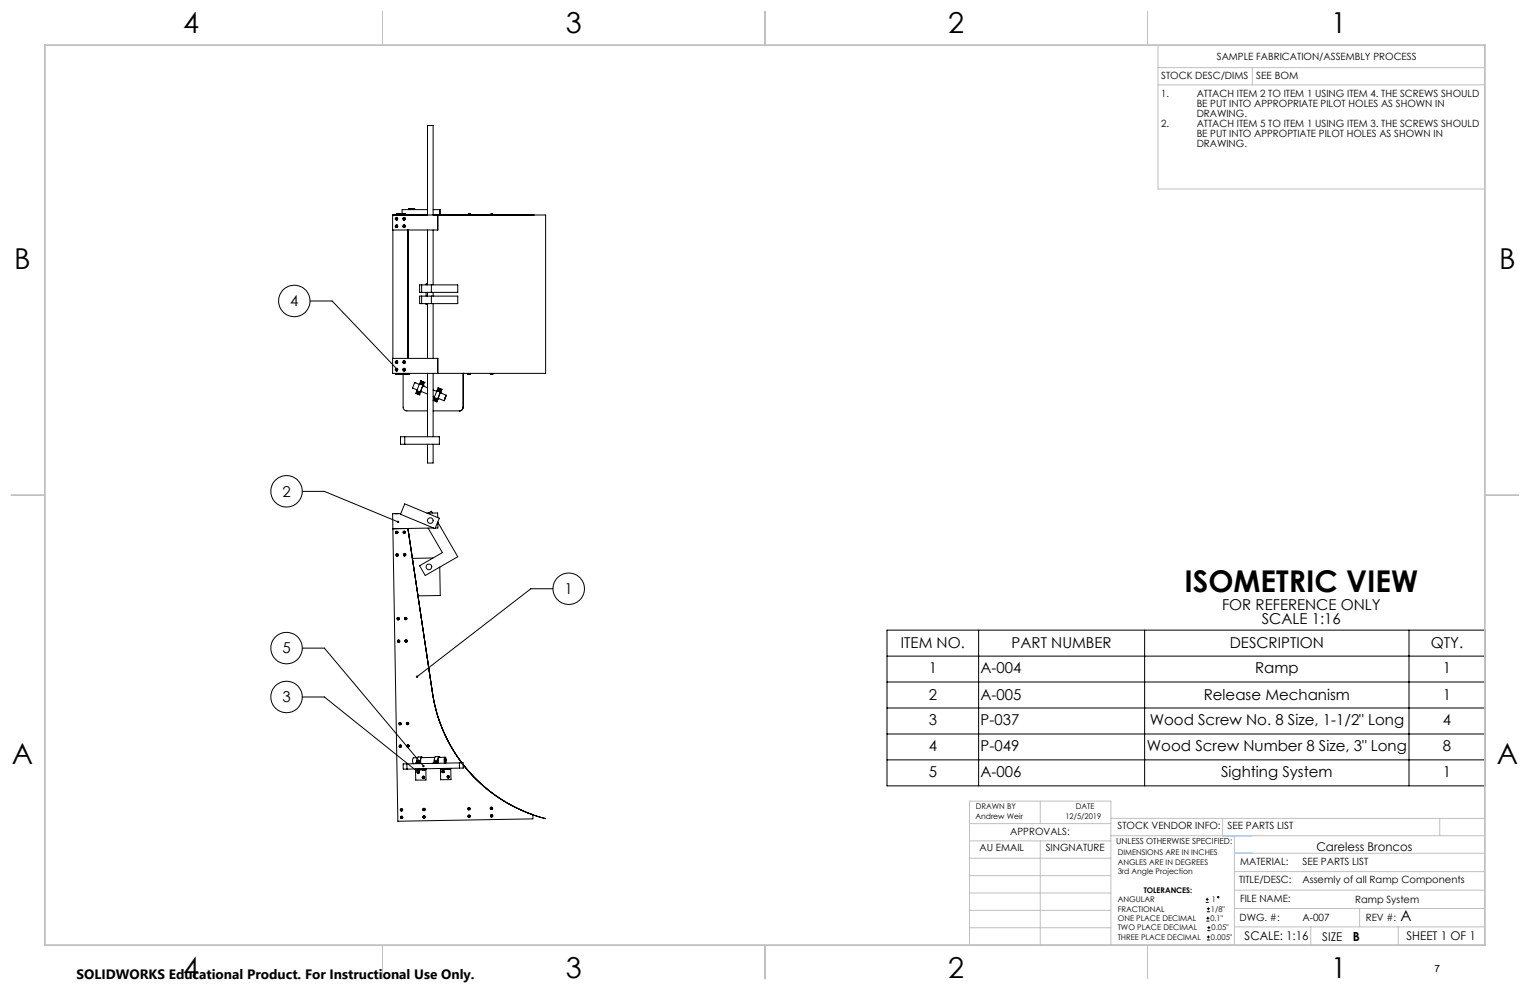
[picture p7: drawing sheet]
<svg xmlns="http://www.w3.org/2000/svg" width="432mm" height="279mm" viewBox="0 0 432 279" stroke-linecap="round" stroke-linejoin="round" font-family="sans-serif">
<g fill="none" stroke="#000" stroke-width=".28">
<path d="M115.3 59.1v.1M115.3 59.1h.7M115.3 59.1h.1M115.3 59h.1M115.4 59.1h.6M115.4 59h.6M115.5 58.9h.1M115.5 58.9l-.2 .1M115.6 58.9h.1M115.7 58.9l.3 .1M115.7 58.9h.1M116 59v.1"/>
<path d="M116 59.1l-.1 .1M116 59.1h.1M116.2 59.1l.1 .1M116.2 59.1h.7M116.2 59.1h.1M116.3 59l-.1 .1M116.3 59h.6M116.5 58.9l-.2 .1M116.5 58.9h.1M116.6 58.9h.1M116.6 58.9h-.1M116.7 58.9l.2 .1"/>
<path d="M116.7 58.9h.1M116.9 59v.1M116.9 59h.1M116.9 59.1h.1M116.9 59.1v.1M120.6 59.2h-7.1l-.2 1.4M122.2 59.2h2v1.5M124.1 59.2v1.5M110.9 60.7h.1M110.9 64.9v36.2M111.7 60.5v.1M111.7 60.6v.1"/>
<path d="M111.7 60.6h.6M111.7 60.5h.6M111.7 60.6h.1M111.7 63.8h.1M111.7 63.8l.1 .1M111.8 64h.1M111.9 60.5h.1M111.8 61.7v.1M111.8 60.5h.1M111.8 63.9v.1M111.8 60.5h-.1M111.8 61.7h.1"/>
<path d="M111.8 63.9h.1M111.8 61.7l-.1 .1h.4l-.2-.1M111.8 63.8h.1M111.9 62.1h.1M111.9 61.4h.1M111.9 64.2h.1M111.9 63.5h.1M111.9 61.4a.36 .36 0 0 1 .3 .4 .36 .36 0 0 1-.3 .3M111.9 61.7h.1M111.9 61.8h.1M111.9 63.5a.35 .35 0 0 1 .3 .4 .35 .35 0 0 1-.3 .3M111.9 63.8h.1"/>
<path d="M111.9 61.6h.1M111.9 61.6v.3zM111.9 63.8l-.1 .1M111.9 61.7h-.1M111.9 64h-.1M111.9 63.7l-.1 .2M111.9 63.7v.2M111.9 63.9v.1M111.9 63.7l-.1 .1 .1 .1M111.9 63.9h.1M112 60.5h.1M112 63.9h-.1"/>
<path d="M112 61.7l-.2 .1M112.1 60.5h.1M112.1 60.5h.2M112.2 60.5h.2M112.2 60.5h.1M112.3 60.5v.1M112.3 60.6v.1M112.3 60.6h.1M112.3 60.5h.1M112.4 60.5h.1M112.4 60.6v.1M112.4 60.5v.1"/>
<path d="M112.4 60.6h.3M112.4 60.5h.3M112.4 60.6h.1M112.5 60.5h.1M112.5 60.5h.2M112.6 60.5h.1M112.7 60.5h.1M112.7 60.5v.1M112.7 60.7h.1M112.7 60.6h.1M112.8 60.7h.1M112.8 60.5h.1"/>
<path d="M112.8 60.5v.1M112.8 60.6h.4M112.8 60.5h.4M112.8 60.6h.1M112.9 60.5h.1M113 60.5h.1M113.1 60.5h.1M113.2 60.5h.1M113.2 60.5v.1M113.2 60.6v.1M113.2 60.6h.1M113.3 60.5h.1"/>
<path d="M113.3 60.5v.1M113.3 60.7h.1M113.3 60.5h.2M113.3 60.6h.2M113.3 60.6h.1M113.4 60.5h.1M113.8 60.6v.1M113.8 60.5v.1M113.8 60.6h.6M113.8 60.5h.6M113.8 60.6h.1M114 60.5h.1"/>
<path d="M113.9 61.7v.1M113.9 63.8v.1M113.9 60.5h.1M113.9 60.5h-.1M113.9 61.7h.1M113.9 63.8h.1M113.9 61.6l.1 .3zM113.9 63.7l.1 .4zM113.9 61.7l-.1 .1h.4l-.1-.1M113.9 63.8l-.1 .1h.4l-.1-.1M114 62.1h.1M114 61.4h.1"/>
<path d="M114 64.2h.1M114 63.5h.1M114 61.4h.1a.36 .36 0 0 1 .2 .4 .36 .36 0 0 1-.3 .3M114 61.7h.1M114 61.8h.1M114 63.5h.1a.36 .36 0 0 1 .2 .4 .36 .36 0 0 1-.3 .3M114 63.8h.1M114 63.9h.1M114 61.6h.1M114 63.7h.1M114 61.7h-.1M114 63.8h-.1"/>
<path d="M114.1 61.7h.1M114.1 61.8h.1M114.1 63.8h.1M114.1 63.9h.1M114.1 60.5h.1M114.1 61.7v.1M114.1 63.8v.1M114.2 60.5h.1M114.2 60.5h.2M114.3 60.5h.1M114.3 60.5h.2M114.4 60.6v.1"/>
<path d="M114.4 60.5v.1M114.4 60.6h.1M114.4 60.5h.1M114.5 60.5v.1M114.5 60.6v.1M114.5 60.6h.1M115.1 60.7h.1M115.1 64.9v36.2M120.6 60.7v-25.3h1.6v25.3M120.6 64.9v15.5M122.2 64.9v15.5M123.5 60.7v4.2"/>
<path d="M124.2 60.7h26.2M124.2 60.7h-13.4v4.2h12.8v-4.2h30.4v44.7h-23.3M132 60.6h.1M132 60.6h.7M132 60.5v.1M132 60.5h.6M132.2 60.5h.1M132.3 60.5h.1M132.3 60.5h-.3M132.4 60.5h.1M132.4 60.5h.2M132.5 60.5h.2"/>
<path d="M132.5 60.5h.1M132.6 60.5l.1 .1M132.6 60.5h.1M132.7 60.6l-.1 .1M132.7 60.7h.1M132.7 60.5v.1M132.7 60.6h.1M138.4 60.6h.1M138.4 60.5v.1M138.4 60.6h.6M138.4 60.5h.6M138.6 60.5h.1"/>
<path d="M138.6 60.5h-.2M138.7 60.5h.1M138.8 60.5h.1M138.8 60.5h.2M138.9 60.5h.1M139 60.5v.1M139 60.7h.1M139 60.5h.1M139 60.5l.1 .1M139 60.6h.1M139.1 60.6l-.1 .1M139.1 60.6h.1"/>
<path d="M150.4 60.7h.1M87.5 84.9h6.2l18.3 19.3M118.4 80.4h10.8v2.1h-10.8zM118.4 83.6h10.8v2.1h-10.8zM119 80.4v2.1M119 83.6v2.1M120.3 85.7v.2h.3M120.3 82.5v1.1M120.6 80.1h-.3v.3M120.6 82.5v1.1M120.6 85.7v15.4M121.7 80.4v2.1"/>
<path d="M121.7 83.6v2.1M122.2 82.5v1.1M122.2 85.7v15.4M110.8 101.1h12.8v4.3h-12.8zM111.7 105.5v.1M111.7 105.6h.2M111.7 105.4h.6M111.7 105.5h.6M111.7 105.6h.6M111.7 105.4v.1M111.7 105.4h.1M111.7 104.4h.1"/>
<path d="M111.8 102.2h.1M111.8 104.3v.1M111.8 105.6h.1M111.8 104.4h.1M111.8 104.5h.1M111.9 105.6h.1M111.8 102.3h.1M111.9 102.6h.1M111.9 101.8h.1M111.9 104.7h.1M111.9 104h.1M111.9 101.8a.35 .35 0 0 1 .3 .4 .35 .35 0 0 1-.3 .4"/>
<path d="M111.9 102.2h.1M111.9 102.3h.1M111.9 104a.34 .34 0 0 1 .3 .4 .34 .34 0 0 1-.3 .3M111.9 104.3h.1M111.9 102v.4zM111.9 104.1v.4zM111.9 102.1h.1M111.9 104.2h.1M111.9 104.2l.1 .1M111.9 104.4h.1M111.9 102.2h.2h-.4l.2 .1M111.9 104.3l-.2 .1"/>
<path d="M111.9 104.3h.2M112 105.6h.1M112 104.4h-.1M112 102.2l-.1 .1M112 104.3v.1M112.1 105.6h.1M112.1 105.6h-.1M112.1 104.3v.1M112.2 105.6h.1M112.3 105.6h.1M112.3 105.5v.1M112.3 105.4h.1"/>
<path d="M112.3 105.6h-.3M112.3 105.5h.1M112.3 105.4v.1M112.4 105.4h.1M112.4 105.6h.1M112.4 105.5v.1M112.4 105.6h-.2M112.4 105.4h.3M112.4 105.5h.3M112.4 105.6h.3M112.4 105.4v.1M112.5 105.6h.1"/>
<path d="M112.6 105.6h.1M112.7 105.6h.1M112.7 105.4h.1M112.7 105.6h-.2M112.7 105.5v.1M112.7 105.5h.1M112.7 105.4v.1M112.8 105.4h.1M112.8 105.6h.1M112.8 105.5v.1M112.8 105.6h-.2M112.8 105.4h.4"/>
<path d="M112.8 105.5h.4M112.8 105.6h.4M112.8 105.4v.1M112.9 105.6h.1M113 105.6h.1M113.1 105.6h.1M113.2 105.4h.1M113.2 105.5v.1M113.2 105.6h-.2M113.2 105.6h-.1M113.2 105.6h.1M113.2 105.5h.1"/>
<path d="M113.2 105.4v.1M113.3 105.6h.1M113.3 105.4h.1M113.3 105.6h-.1M113.3 105.6h.3M113.3 105.5v.1M113.3 105.4h.3M113.3 105.5h.3M113.3 105.4v.1M113.4 105.6h.1M113.5 105.6h-.1M113.5 105.6h.1"/>
<path d="M113.6 105.4h.1M113.6 105.5v.1M113.6 105.6h-.1M113.6 105.4l.1 .1M113.6 105.5h.1M113.6 105.4v.1M113.6 105.6h.1M113.7 105.5v.1M113.7 105.6h-.3M113.8 105.6h.2M113.8 105.4v9.5a1.02 1.02 0 0 0 1 1.1h5.8M113.8 105.6h.6"/>
<path d="M113.8 105.4h.6M113.8 105.4h.1M113.8 104.3h.1M113.8 104.3l.3 .1M113.9 104.3h.1M113.9 105.6h.1M113.9 102.2h.1M113.9 104.3v.1M113.9 104.1h.1M113.9 104.2h.1M113.9 102l.1 .4zM113.9 104.1l.2 .4z"/>
<path d="M113.9 104.3h.3l-.1 .1M113.9 102.3h.2M113.9 104.4h.1M114 104.7h.1M114 104h.1M114 102.6h.1M114 101.8h.1M114 104a.35 .35 0 0 1 .3 .3 .35 .35 0 0 1-.3 .4M114 104.4h.1M114 101.8a.35 .35 0 0 1 .3 .4 .35 .35 0 0 1-.3 .4M114 102.3h.1M114 102.2h.1"/>
<path d="M114 104.5h.1M114 105.6h.1M114 102.1h.1M114.1 104.3h.1M114.1 104.4h.1M114.1 102.2h.1M114.1 102.3h.1M114.1 105.6h.1M114.1 102.2h.1h-.4l.1 .1M114.1 102.2l-.1 .1M114.1 104.3v.1M114.2 105.6h.1"/>
<path d="M114.3 105.6h.1M114.4 105.6h.1M114.4 105.5v.1M114.4 105.5l-.6 .1M114.4 105.4h.1M114.4 105.6h-.2M114.4 105.5h.1M114.4 105.4v.1M114.5 105.4h.1M114.5 105.6h.1M114.5 105.5v.1M114.5 105.6h-.2"/>
<path d="M114.5 105.5h.3M114.5 105.6h.3M114.5 105.4h.3M114.5 105.4v.1M114.6 105.6h.1M114.7 105.6h.1M114.8 105.4h.1M114.8 105.6h-.2M114.8 105.6h.1M114.8 105.5v.1M114.8 105.5h.1M114.8 105.4v.1"/>
<path d="M114.9 105.6h.1M114.9 105.4h.1M114.9 105.5v.1M114.9 105.6h-.2M114.9 105.4h.4M114.9 105.5h.4M114.9 105.4v.1M115 105.6h.1M115.1 105.6h.1M115.1 105.6h-.1M115.3 105.6h.1M115.3 105.4v.1"/>
<path d="M115.3 105.5l-.2 .1M115.3 105.6h-.1M115.3 105.5h.2M115.5 105.4h.1M115.4 105.6h-.1M115.5 105.5l-.1 .1M115.5 105.4h-.2M115.5 105.4v.1M117.1 108h.1M117.1 108l-.7 1.5 1.3 .5M117.1 108l1.3 .5M117.7 110.2l.9 .4"/>
<path d="M117.7 110.2l-.4 .8 1 .4M117.8 110.7h.1M117.8 110.7l.2 .1M117.8 110.7l.1 .1M117.8 110.7l.3 .1M117.9 111h.1M117.9 110.8l.1 .1M117.9 110.8h.1M117.9 110.8v.2M118 110.9l-.1 .1M118 111.2h.1M118 110.5h.1"/>
<path d="M118 110.5h.2M118 110.8h.1M118 110.9h.1M118 110.7h.1v.1M118 110.7l-.1 .1M118.1 110.8h.1M118.1 110.8l-.1 .1M118.2 110.5a.37 .37 0 0 1 .1 .4 .37 .37 0 0 1-.3 .3M118.3 111.4h.1M118.4 108.3l-.7 1.9M118.4 108.3h.1M118.4 108.3l1 .4"/>
<path d="M118.6 110.6h.1M118.6 110.6l-.3 .8M118.7 110.5l-.4 .9M118.7 107.5h.1M118.7 107.5l1 .4M118.7 107.5l-.3 .8M118.9 108h.1M118.9 108l.1 .1M118.9 108l.2 .2M119 108.3h.1M119 108.1h.1M119 108.1v.2"/>
<path d="M119 108h.1M119 108l.1 .1M119.1 108.1h.1M119.1 108l-.1 .1M119.1 108.4h.1M119.1 107.7h.1M119.1 107.7l.2 .1M119.1 108h.1M119.1 108.2h.1M119.1 108l.1 .1M119.1 108.2l-.1 .1M119.1 108v.1"/>
<path d="M119.1 108.1v.1M119.2 108.1v.1M119.2 108.1l-.1 .1M119.3 107.8a.35 .35 0 0 1 .1 .4 .35 .35 0 0 1-.3 .2M119.3 108.9h.1M119.3 108.9l-.6 1.5 1.9 .8M119.3 108.9l1.3 .5M119.4 108.7l-.8 1.9M119.4 108.7h.1M119.7 107.9h.1M119.7 107.9l-.3 .8M119.7 107.9l-.4 1"/>
<path d="M120.6 105.4v17.9M122.2 110.1l1.1 .4M122.2 111.8l.4 .2M122.2 105.4v17.9M122.6 112.2l.9 .4M122.6 112.2l-.3 .8 .9 .4M122.7 112.7h.1M122.7 112.7l.1 .1M122.7 112.7h.3M122.8 113h.1M122.8 112.8h.1M122.8 112.8v.2"/>
<path d="M122.8 112.8l.2 .1M122.8 112.7h.1M122.9 112.9l-.1 .1M122.9 112.7l-.1 .1M122.9 113.1h.1M122.9 112.4h.1M122.9 112.4l.2 .1M122.9 112.7h.1M122.9 112.9h.1M123 112.8h.1M123 112.7h.1M123 112.8l-.1 .1"/>
<path d="M123 112.8v.1M123 112.7v.1M123.1 112.5a.34 .34 0 0 1 .2 .4 .34 .34 0 0 1-.4 .2M123.2 113.4h.1M123.3 110.3l-.7 1.9M123.3 110.3l1 .4M123.3 110.3h.1M123.5 101.1v4.3M123.5 112.6h.1M123.5 112.6l-.3 .8M123.6 105.4h7.1M123.6 112.4l1.7 .7"/>
<path d="M123.6 112.4l-.4 1M123.6 109.5l1 .4M123.6 109.5l-.2 .8M123.8 110.1h.1M123.8 110.1h.4M123.9 110l.3 .1M123.9 110l-.1 .1M123.9 110.3h.1M124 110h.1M124 110.1h.1M124 110l-.1 .3M124 110h-.1"/>
<path d="M124 110.1l-.1 .2M124 110.4h.1M124 109.7h.1M124 110l.1 .1M124 110.1h.2M124.1 109.7a.36 .36 0 0 1 .3 .4 .36 .36 0 0 1-.4 .3M124.1 110.1h-.1M124.2 110.8h.1M124.2 110.8l-.6 1.6M124.2 110.8l1.7 .7M124.3 110.7l-.8 1.9M124.3 110.7h.1"/>
<path d="M124.6 109.9h.1M124.6 109.9l-.3 .8M124.6 109.9l-.4 .9M125.8 111.9l-.3 .8zM125.9 111.5l-.6 1.6zM130.7 114.9a1.02 1.02 0 0 1-1.1 1.1M130.7 105.4h.1M130.7 105.4v9.5M130.7 114.9h.1M130.7 114.9a1.08 1.08 0 0 1-1 1.1h-7.5M132 105.5v.1M132 105.4h.7"/>
<path d="M132 105.5h.7M132 105.4v.1M132 105.4h.1M132 105.6h.3M132 105.6h.6M132.2 105.6h.1M132.3 105.6h.1M132.4 105.6h.1M132.6 105.4h.1M132.6 105.6h-.2M132.6 105.6h.1M132.7 105.5l-.1 .1"/>
<path d="M132.7 105.4h.1M132.7 105.6h-.2M132.7 105.5h.1M132.7 105.4v.1M132.7 105.5v.1M138.4 105.5v.1M138.4 105.4h.6M138.4 105.5h.6M138.4 105.4v.1M138.4 105.4h.1M138.4 105.6h.2M138.4 105.6h.6"/>
<path d="M138.5 105.6h.1zM138.6 105.6h.1M138.7 105.6h.1M138.8 105.6h.1M139 105.4h.1M139 105.6h-.2M139 105.6h.1M139 105.4l.1 .1M139 105.5v.1M139 105.5h.1M139 105.4v.1M139.1 105.5l-.1 .1"/>
<path d="M85.3 138.7h6.2l20.8 8.6M113 123.3h11v2.1h-11zM114.2 123.3v2.1M120.6 125.4v5.3h1.6v-5.3M110.9 149.2l1.4 82.6 38.1-.7v-1.2a43.1 43.1 0 0 1-19.7-14.1 43.1 43.1 0 0 0 23.3 15.2 42.9 42.9 0 0 1-23.3-15.2M111.5 145h.7M111.5 145h.1M111.9 150.3h.1M111.9 150.1v.1M111.9 150.2h.1M111.9 150.3v.1M111.9 150.2v.1"/>
<path d="M111.9 150.4h.1M112 156.6h.1M112 150.2h.1M112 150.4h.1M112 150.3h.1M112 156.5v.1M112 150.3v.1M112 156.6v.1M112 156.5h.1M112 156.7h.1M112 150.2l.1 .1M112 150.1l.1 .1"/>
<path d="M112.1 150.2h.1M112.1 156.5h-.1M112.1 156.7h.1M112.1 150.3l-.1 .1M112.1 150.2h-.1M112.1 156.5l-.1 .1M112.1 156.5h.1M112.1 156.5l.1 .1M112.1 156.6h.1M112.1 156.5l.1 .2M112.2 156.6l-.1 .1M112.2 156.5h-.1"/>
<path d="M112.2 145h.1M113.1 145h-2.3l.1 4.2M114 150.2h.1M114 150.2v.1M114 150.3h.1M114 156.5h.1M114 156.5l.1 .1M114 150.2l.2 .1M114 150.3l.1 .1M114.1 150.1l-.1 .1M114.1 150.2h.1M114.1 150.1h.1"/>
<path d="M114.1 156.6h.1M114.1 156.5v.1M114.1 150.3h.1M114.1 150h.1M114.1 150v.1M114.1 156.6v.1M114.2 156.5h.1M114.1 156.7h.1M114.1 156.6h.2M114.1 156.5h.1M114.2 150.2h.1M114.2 150.1v.1"/>
<path d="M114.2 150v.1M114.2 156.6h.1M114.2 156.6l-.1 .1M114.2 150.2v.1M114.2 156.5v.2M114.2 156.6v.1M114.2 142.2l9.8 4.1-1.2 2.9-9.8-4.1zM114.3 156.5v.1M114.3 156.5h.1M114.3 156.5h-.1M114.3 156.6h.1M115.1 149.2h.1"/>
<path d="M115.1 149.2l7 46.4M115.1 149.2l7 46.4a43.9 43.9 0 0 0 8.3 19.7M120.5 144.8h3v1.3M122.1 144.8l-.4-.5-.8 .5M122.2 157.5l-5.8 .1M122.3 149l-11.4 .2M123.6 147.4l5.6 9.7-9.2 5.3-1.6-2.7 6.4-3.7-4-7M123.6 147.3v1.7h-.7M112.3 174.6h.1M112.3 174.6h.2M112.3 174.6v.1M112.3 174.7h.1"/>
<path d="M112.3 174.6l.1 .1M112.4 174.5h.1M112.4 174.5l-.1 .1M112.4 174.6h.1M112.4 174.5v.1M112.4 174.7h-.1M112.4 174.7h.1M112.4 174.5l.1 .1M112.5 174.6h.1M112.5 174.6v.1M114.4 174.5h.1M114.4 174.5v.1"/>
<path d="M114.4 174.6h.1M114.4 174.6v.1M114.4 174.7h.1M114.5 174.5h.1M114.5 174.4l.1 .1M114.5 174.4v.1M114.5 174.6h.1M114.5 174.6v.1M114.5 174.5v.1M114.6 174.5v.1M114.6 174.5h.1M114.6 174.5l-.1 .1"/>
<path d="M114.6 174.6h.1M124.1 160.1l.1 8-6.2 .1M156.1 166.2h-6.3l-32.1 24.8M250.3 177.8h168.8v44h-168.8zM276.2 177.8v44M323 177.8v44M397.7 177.8v44M85.3 182.9h6.2l28 33.3M85.3 196.7h6.2l26.7 21.4M112.4 180.9v.1M112.4 180.9h.1M112.4 181h.1"/>
<path d="M112.4 181l.1 .1M112.5 180.9h.1M112.5 180.9l-.1 .1M112.5 180.8v.1M112.5 181h.1M112.5 180.8l.1 .1M112.6 180.9h.1M112.6 181h.1M112.6 180.9h-.1M112.6 180.9l.1 .1M112.7 181h.1M114.5 180.9h.1"/>
<path d="M114.5 180.8v.1M114.5 180.8h.1M114.5 180.9v.1M114.5 181h.1M114.5 180.8l.1 .1M114.6 180.9h.1M114.6 180.8l-.1 .2M114.6 181h.1M114.6 180.8h.1M114.6 180.8l.1 .1M114.6 180.8v.1M114.7 181h.1"/>
<path d="M114.7 181h-.1M114.7 180.7v.1M114.7 180.7h.1M114.7 180.9h.1M114.7 180.8v.1M114.7 180.9v.1M122.1 195.6a42.8 42.8 0 0 0 8.2 19.7 43.4 43.4 0 0 1-8.2-19.7zM250.3 192.5h168.8M250.3 199.8h168.8M250.3 185.2h168.8M112.8 204.2h.1M112.8 204.2l.1 .1"/>
<path d="M112.8 204.3h.1M112.9 204.2h.1M112.9 204.3h.1M112.9 204.3h-.1M112.9 204.1l.1 .1M112.9 204.1v.1M112.9 210.6h.1M112.9 210.5h.1M112.9 210.5v.1M113 204.3h.1M113 204.2h.1M113 210.6h.1"/>
<path d="M113 210.6v.1M113 210.7h.1M113 210.5h.1M113 204.3h-.2M113 210.5v.2M113 204.2l.1 .1M113.1 204.3h.1M113.1 210.5h.1M113.1 210.6l-.1 .1M113.1 210.6h.1M113.1 210.5v.1M114.8 215.6h-1v1.5h1.1"/>
<path d="M114.8 215.6l.1 1.5M114.9 204.2h.1M114.9 204.3h.1M114.9 204.2v.1M114.9 204.1h.1M114.9 204.1v.1M114.9 210.5h.1M114.9 210.5l.1 .1M115 204.1v.1M115 204.3h.1M115 210.6h.1M115 210.5v.1"/>
<path d="M115 210.6h.2M115 210.5h.2M115 204.1h.1M115.1 204.2h.1M115.1 204.1v.1M115.1 210.5h.1M115.1 210.5h-.1M115.1 210.4v.1M115.1 210.6h.1M115.1 210.4h.1M115.1 204.2v.1M115.1 204h.1"/>
<path d="M115.1 204l-.1 .1M115.1 204v.1M115.1 210.4l.1 .1M115.2 210.5h.1M115.2 210.6h-.1M115.2 210.5v.1M117.3 217v.1M117.7 215.1h.1M117.7 215.1h.7M117.7 215.1l.1 .2M117.7 214.7v.6M117.7 217.3h.1"/>
<path d="M117.7 217.3h.7M117.8 213.9h-1.1a1.24 1.24 0 0 0 .1 1.6M117.8 215.3h.1M117.8 215.3h.4M117.9 217.1l-.2 .2M117.9 217.9h.1M117.9 217.8v.1M117.9 217.9l.1 .1M117.9 217.8h.1M118 217.8h.1M118 217.8h-.1M118 217.9h.1"/>
<path d="M118 217.9h-.1M118 217.9v.1M118 217.7l.1 .1M118.1 217.8h.1M118.1 217.9h.1M118.1 217.8v.1M118.2 215.3h.1M118.2 217.1l.2 .2M118.3 215.3v.2M118.4 215.1h.1M118.4 215.1l-.2 .2M118.4 217.3h.1"/>
<path d="M118.6 214.7v.6h-1.3v.2M118.6 214.7h-.9M119 213.6h-1l-.3 1.1M119.1 217.3h.1M119.1 217.3h.7M119.2 213.8a.28 .28 0 0 0-.3-.2 .28 .28 0 0 0-.2 .4l-.1 .7M119.3 217.1l-.2 .2M119.4 219.4h.1M119.5 219.3h.1M119.5 219.4v.1M119.5 219.4h.1M119.5 219.3v.1"/>
<path d="M119.5 219.5h.1M119.6 219.4h.1M119.6 219.4v.1M119.6 219.3h.1M119.6 219.3v.1M119.6 219.4h-.2M119.6 217.1l.2 .2M119.8 217.3h.1M120.2 217.1h-2.9M120.2 217.1v3l-2.9 .1v-3.1M120.2 217v.1M122.6 215h.1"/>
<path d="M122.6 215l.1 .2M122.6 214.6h.9M122.6 214.6v.6M122.7 213.7l-3.7 .1-.3 .4v1.3M122.7 215.2h.1M123.1 215.2h-.4M123.1 215.2h.1M123.2 215.2h-.9v.2M123.2 215.2v.2M123.3 215h.1M123.3 215h-.7M123.3 215l-.2 .2"/>
<path d="M123.5 214.6v.6h-.3M123.9 213.5l-1.1 .1-.2 1M124.1 213.7a.28 .28 0 0 0-.3-.2 .28 .28 0 0 0-.2 .4l-.1 .7M124.3 216.9v.1M124.7 217.2h.1M124.9 217l-.2 .2M124.9 217.8h.1M125 217.6h.1M125 217.8h.1M125 217.7h.1M125 217.7v.1M125 217.6l.1 .1"/>
<path d="M125 217.6v.1M125.1 217.7h.1M125.1 217.8h.1M125.1 217.8h-.1M125.1 217.7v.1M125.1 217.8v.1M125.2 217.7l-.1 .1M125.2 217l.2 .2M125.4 217.2h.1M125.4 217.2h-.7M125.5 213.8a.86 .86 0 0 1 .3 1.4l-.1 .1a1.06 1.06 0 0 1-.2-1.5zM125.5 214.2l.1 .7"/>
<path d="M125.6 214.2a.37 .37 0 0 1 .2 .3 .37 .37 0 0 1-.2 .4zM125.6 213.7h-1.7l-.3 .7v1M126.2 217.2h.1M126.2 217.2h.7M126.3 217l-.1 .2M126.4 219.3h.1M126.4 219.2v.1M126.4 219.2h.1M126.5 219.3h.1M126.5 219.3v.1M126.5 219.4h.1M126.5 219.1l.1 .1"/>
<path d="M126.5 219.1v.1M126.5 219.2h-.1M126.5 219.1v.3M126.5 219.1h.1M126.6 219.3h.1M126.6 219.2h.1M126.6 219.2l-.1 .2M126.6 219.3h-.1M126.6 219.2v.1M126.7 217l.2 .2M126.9 217.2h.1M127.2 217h-2.9"/>
<path d="M127.2 216.9v.1M127.2 217l.1 3-2.9 .1-.1-3.1M129.6 215.3h1.1v1.5h-1M129.6 215.3l-14.8 .3M129.6 215.3l.1 1.5M129.7 216.8l-14.8 .3M250.3 207.2h168.8M250.3 214.5h168.8M113.2 228.5h.1M113.2 228.5v.1M113.2 228.6h.1M113.2 228.6l.1 .1"/>
<path d="M113.2 230.6l.1 .1M113.2 230.7l.1 .1M113.2 230.7h.1M113.2 230.8h.1M113.3 228.5h-.1M113.3 228.5h.1M113.3 228.7h.1M113.3 230.6h.1M113.3 230.7h.1M113.3 230.7h-.1M113.3 230.6h-.1M113.3 228.6v.1"/>
<path d="M113.3 230.7v.1M113.3 228.6h-.1M113.3 230.8h.1M113.3 228.6h.1M113.4 230.6h-.1M113.4 230.6h.1M113.4 230.7h.1M113.4 228.6h-.1M113.4 228.5v.1M113.4 230.6v.1M113.5 230.7l-.1 .1M113.5 230.8h-.1"/>
<path d="M119.6 228.4h.1M119.6 228.5v.1M119.6 228.5h.1M119.6 230.5h.1M119.6 230.5v.1M119.6 230.6h.1M119.6 230.6v.1M119.6 230.7h.1M119.6 230.6h.2M119.6 230.5h.2M119.7 230.5h.1M119.7 228.5h.1"/>
<path d="M119.7 228.5l-.1 .1M119.7 228.4h.1M119.7 228.5v.1M119.7 230.6l-.1 .1M119.7 230.6v.1M119.7 230.6h.1M119.7 228.4v.1M119.8 230.6h-.1M119.8 230.5v.1M119.8 228.5l-.1 .1M119.8 230.6h.1M119.8 228.4h-.1"/>
<path d="M132.3 228.2v.1M132.3 228.3v.1M132.3 228.2h-.1M132.3 228.2h.1M132.3 228.3h.1M132.3 230.3h.1M132.3 230.3v.1M132.3 230.4h.1M132.4 228.1h.1M132.3 230.4l.1 .1M132.3 230.5h.1M132.4 228.3l-.1 .1"/>
<path d="M132.4 228.3h.1M132.4 228.1v.1M132.4 230.3h.1M132.4 228.2h.1M132.4 230.4v.1M132.4 230.4h.1M132.4 230.2l.1 .1M132.4 228.1l-.1 .1M132.5 228.2l-.1 .1M132.5 230.4h.1M132.5 230.3h.1M132.5 230.3v.1"/>
<path d="M132.5 230.3h-.1M132.6 230.4h.1M138.6 228.1h.1M138.6 228.3h.1M138.6 228.1h.2M138.6 230.2h.1M138.6 230.2v.1M138.6 230.3h.1M138.6 228.2h.1M138.6 228.2v.1M138.6 228.1v.1M138.7 230.3h.1"/>
<path d="M138.7 230.3v.1M138.7 228.1h.1M138.7 228.2l-.1 .1M138.7 230.2h.1M138.7 228v.1M138.7 228.2h.1M138.7 228l.1 .1M138.7 228l-.1 .1M138.7 228h.1M138.7 230.4h.1M138.7 230.1l.1 .1M138.7 228.1l.1 .1"/>
<path d="M138.8 230.3h.1M138.8 230.2h.1M138.8 228.1h.1M138.8 230.2v.1M138.8 230.2l.1 .1M138.8 228.1v.1M138.9 230.3h-.1M138.9 230.3l-.2 .1M340.3 254.7h.8M340.3 253.8h.8M340.5 260h.8M340.5 259.2h.8"/>
<path d="M340.6 257.3h.9M340.6 256.5h.9M340.7 253.4v.8M340.9 258.7v.8M341 256.1v.8M340.6 265.3h.9M340.6 264.4h.9M340.7 262.6h.9M340.7 261.8h.9M341 264v.9M341.2 261.4v.8"/>
<circle cx="111.9" cy="63.9" r=".35"/>
<circle cx="111.9" cy="61.7" r=".35"/>
<circle cx="114" cy="63.9" r=".35"/>
<circle cx="114" cy="61.7" r=".35"/>
<circle cx="83" cy="84.9" r="4.4"/>
<circle cx="111.9" cy="104.3" r=".34"/>
<circle cx="111.9" cy="102.2" r=".35"/>
<circle cx="114" cy="104.3" r=".35"/>
<circle cx="114" cy="102.2" r=".35"/>
<circle cx="118" cy="110.8" r=".34"/>
<circle cx="119.1" cy="108.1" r=".34"/>
<circle cx="122.9" cy="112.8" r=".34"/>
<circle cx="124" cy="110.1" r=".36"/>
<circle cx="80.9" cy="138.7" r="4.4"/>
<circle cx="112" cy="150.3" r=".34"/>
<circle cx="112" cy="150.3" r=".31"/>
<circle cx="112.1" cy="156.6" r=".33"/>
<circle cx="112.1" cy="156.6" r=".31"/>
<circle cx="114.1" cy="150.2" r=".33"/>
<circle cx="114.1" cy="150.2" r=".32"/>
<circle cx="114.2" cy="156.6" r=".33"/>
<circle cx="114.2" cy="156.6" r=".32"/>
<circle cx="121" cy="160" r=".8"/>
<circle cx="121.4" cy="146.9" r=".8"/>
<circle cx="112.4" cy="174.6" r=".3"/>
<circle cx="112.4" cy="174.6" r=".34"/>
<circle cx="114.5" cy="174.6" r=".3"/>
<circle cx="114.5" cy="174.6" r=".33"/>
<circle cx="160.5" cy="166.1" r="4.4"/>
<circle cx="80.9" cy="196.7" r="4.4"/>
<circle cx="80.9" cy="182.9" r="4.4"/>
<circle cx="112.5" cy="181" r=".33"/>
<circle cx="112.5" cy="181" r=".3"/>
<circle cx="114.6" cy="180.9" r=".31"/>
<circle cx="114.6" cy="180.9" r=".34"/>
<circle cx="112.9" cy="204.2" r=".33"/>
<circle cx="112.9" cy="204.2" r=".3"/>
<circle cx="113" cy="210.6" r=".31"/>
<circle cx="113" cy="210.6" r=".33"/>
<circle cx="115" cy="204.2" r=".34"/>
<circle cx="115" cy="204.2" r=".3"/>
<circle cx="115.1" cy="210.6" r=".31"/>
<circle cx="115.1" cy="210.5" r=".34"/>
<circle cx="118" cy="217.9" r=".34"/>
<circle cx="118" cy="217.9" r=".3"/>
<circle cx="119.5" cy="219.4" r=".33"/>
<circle cx="119.5" cy="219.4" r=".3"/>
<circle cx="125.1" cy="217.8" r=".34"/>
<circle cx="125.1" cy="217.8" r=".31"/>
<circle cx="126.5" cy="219.3" r=".31"/>
<circle cx="126.5" cy="219.3" r=".33"/>
<circle cx="113.3" cy="228.6" r=".31"/>
<circle cx="113.3" cy="228.6" r=".33"/>
<circle cx="113.3" cy="230.7" r=".34"/>
<circle cx="113.4" cy="230.7" r=".31"/>
<circle cx="119.6" cy="228.5" r=".34"/>
<circle cx="119.7" cy="230.6" r=".31"/>
<circle cx="119.7" cy="228.4" r=".31"/>
<circle cx="119.7" cy="230.6" r=".33"/>
<circle cx="132.3" cy="228.2" r=".31"/>
<circle cx="132.4" cy="228.2" r=".32"/>
<circle cx="132.4" cy="230.4" r=".3"/>
<circle cx="132.4" cy="230.4" r=".33"/>
<circle cx="138.7" cy="228.1" r=".31"/>
<circle cx="138.7" cy="228.1" r=".33"/>
<circle cx="138.7" cy="230.2" r=".31"/>
<circle cx="138.7" cy="230.3" r=".34"/>
<circle cx="343.8" cy="253.2" r=".2"/>
</g>
<g fill="none" stroke="#c0c0c0" stroke-width=".28">
<path d="M108 3.2v9.5M215.9 3.2v9.5M323.8 3.2v9.5M326.8 19.1h92.3M326.8 12.7v40.6h92.3M353.4 19.1v4.9M326.8 24h92.3M3.1 139.7h9.6M419.1 139.7h9.5M273.6 232.4h39.9M273.6 237.3h39.9M293.6 226.1v6.3"/>
<path d="M293.6 237.3v29.4M313.5 235.9h105.6M313.5 231h105.6M345.1 231v4.9M348.4 235.9v30.9M406.3 231v4.9M273.6 242.2h39.9M273.6 247.1h39.9M273.6 252h39.9M273.6 256.9h39.9M348.4 246h70.7M348.4 256.4h70.7"/>
<path d="M348.4 251.2h70.7M348.4 240.8h70.7M383.7 256.4v5.2M108 266.7v9.6M215.9 266.7v9.6M273.6 261.8h39.9M313.5 266.7v-40.6h-39.9v40.6h74.4M323.8 266.7v9.6M348.4 261.6h70.7M369.9 261.6v5.2M394.6 261.6v5.2"/>
</g>
<path d="M12.7 12.7h406.4v254h-406.4z" fill="none" stroke="#c0c0c0" stroke-width=".5"/>
<path d="M345.1 235.9h8.3M348.4 240.8h5" fill="none" stroke="#53a9ff" stroke-width=".28"/>
<path d="M112.1 147v.6l.5-.1-.3-.2 .3 .1-.1-.4zM119.2 216l.1 .5h.4l-.2-.3 .3 .2-.1-.5zM118 217.8l-.1 .4 .3 .2 .2-.1-.2-.2 .2 .2 .1-.4zM117.4 190.8v.4l.3-.2-.3 .2a.35 .35 0 0 0 .5 0 .35 .35 0 0 0 0-.5 .35 .35 0 0 0-.5 .1zM111.8 103.9v.5h.5l-.3-.2 .3 .2v-.4z" fill="#000"/>
<text font-size="8.5" x="334.3" y="167.1">ISOMETRIC VIEW</text>
<g font-size="8.1">
<text x="51.7" y="9.3">4</text>
<text x="159.7" y="9.3">3</text>
<text x="267.6" y="9.3">2</text>
<text x="375.6" y="9.3">1</text>
<text x="4" y="76">B</text>
<text x="423.1" y="76">B</text>
<text x="3.3" y="215.7">A</text>
<text x="422.4" y="215.7">A</text>
<text x="51.7" y="276">4</text>
<text x="159.7" y="276">3</text>
<text x="267.6" y="276">2</text>
<text x="375.6" y="276">1</text>
</g>
<g font-size="4.2">
<text x="81.9" y="86.4">4</text>
<text x="79.7" y="140.1">2</text>
<text x="159.4" y="167.6">1</text>
<text x="344.9" y="172.1">FOR REFERENCE ONLY</text>
<text x="356.1" y="176.2">SCALE 1:16</text>
<text x="79.7" y="184.4">5</text>
<text x="254.2" y="183">ITEM NO.</text>
<text x="285.5" y="183">PART NUMBER</text>
<text x="347.1" y="183">DESCRIPTION</text>
<text x="403.8" y="183">QTY.</text>
<text x="262.1" y="189.9">1</text>
<text x="276.7" y="189.9">A-004</text>
<text x="354.2" y="189.9">Ramp</text>
<text x="407.2" y="189.9">1</text>
<text x="262.1" y="197.7">2</text>
<text x="276.7" y="197.7">A-005</text>
<text x="339.7" y="197.7">Release Mechanism</text>
<text x="407.2" y="197.7">1</text>
<text x="79.7" y="198.2">3</text>
<text x="262.1" y="204.6">3</text>
<text x="276.7" y="204.6">P-037</text>
<text x="324.5" y="204.6">Wood Screw No. 8 Size, 1-1/2&quot; Long</text>
<text x="407.2" y="204.6">4</text>
<text x="262.1" y="211.9">4</text>
<text x="276.7" y="211.9">P-049</text>
<text x="323.7" y="211.9">Wood Screw Number 8 Size, 3&quot; Long</text>
<text x="407.2" y="211.9">8</text>
<text x="262.1" y="219.3">5</text>
<text x="276.7" y="219.3">A-006</text>
<text x="344.6" y="219.3">Sighting System</text>
<text x="407.2" y="219.3">1</text>
<text x="395.2" y="260">A</text>
</g>
<text font-size="3.8" x="21.6" y="276.3">SOLIDWORKS Educational Product. For Instructional Use Only.</text>
<text font-size="3.5" x="381.8" y="265.6">B</text>
<g font-size="3.4">
<text x="371.5" y="240.1">Careless Broncos</text>
<text x="351.2" y="265.2">SCALE: 1:16</text>
<text x="373.2" y="265.6">SIZE</text>
<text x="396.9" y="265.2">SHEET 1 OF 1</text>
</g>
<g font-size="2.8">
<text x="343.4" y="16.9">SAMPLE FABRICATION/ASSEMBLY PROCESS</text>
<text x="327.7" y="22.3">STOCK DESC/DIMS</text>
<text x="354.5" y="22.2">SEE BOM</text>
<text x="327.7" y="27.3">1.</text>
<text x="337.7" y="27.3">ATTACH ITEM 2 TO ITEM 1 USING ITEM 4. THE SCREWS SHOULD</text>
<text x="327.7" y="35.8">2.</text>
<text x="337.7" y="30.1">BE PUT INTO APPROPRIATE PILOT HOLES AS SHOWN IN</text>
<text x="337.7" y="33">DRAWING.</text>
<text x="337.7" y="35.8">ATTACH ITEM 5 TO ITEM 1 USING ITEM 3. THE SCREWS SHOULD</text>
<text x="337.7" y="38.6">BE PUT INTO APPROPTIATE PILOT HOLES AS SHOWN IN</text>
<text x="337.7" y="41.4">DRAWING.</text>
<text x="285.1" y="235.7">APPROVALS:</text>
<text x="315.4" y="234.1">STOCK VENDOR INFO:</text>
<text x="346.4" y="234.1">SEE PARTS LIST</text>
<text x="276.4" y="240.1">AU EMAIL</text>
<text x="295.1" y="240.1">SINGNATURE</text>
<text x="350" y="244.1">MATERIAL:</text>
<text x="367.6" y="244.1">SEE PARTS LIST</text>
<text x="349.7" y="249.2">TITLE/DESC:</text>
<text x="367.6" y="249.2">Assemly of all Ramp Components</text>
<text x="350" y="254.7">FILE NAME:</text>
<text x="382.5" y="254.8">Ramp System</text>
<text x="349.8" y="260">DWG. #:</text>
<text x="367.6" y="260">A-007</text>
<text x="385.5" y="260">REV #:</text>
<text x="404.8" y="274.3">7</text>
</g>
<text font-size="2.4" x="315" y="238.1">UNLESS OTHERWISE SPECIFIED:</text>
<g font-size="2.2">
<text x="275.3" y="231.1">Andrew Weir</text>
<text x="275.4" y="228.2">DRAWN BY</text>
<text x="300.7" y="231.1">12/5/2019</text>
<text x="303.6" y="228.2">DATE</text>
<text x="315.4" y="241.4">DIMENSIONS ARE IN INCHES</text>
<text x="315.4" y="244">ANGLES ARE IN DEGREES</text>
<text x="315.4" y="246.7">3rd Angle Projection</text>
<text x="322.8" y="252">TOLERANCES:</text>
<text x="315.4" y="254.6">ANGULAR</text>
<text x="315.4" y="257.3">FRACTIONAL</text>
<text x="341.8" y="257.3">1/8&quot;</text>
<text x="342" y="254.6">1</text>
<text x="315.4" y="262.6">TWO PLACE DECIMAL</text>
<text x="315.4" y="260">ONE PLACE DECIMAL</text>
<text x="341.6" y="260">0.1&quot;</text>
<text x="341.9" y="262.6">0.05&quot;</text>
<text x="315.4" y="265.3">THREE PLACE DECIMAL</text>
<text x="341.8" y="265.3">0.005&quot;</text>
</g>
</svg>
